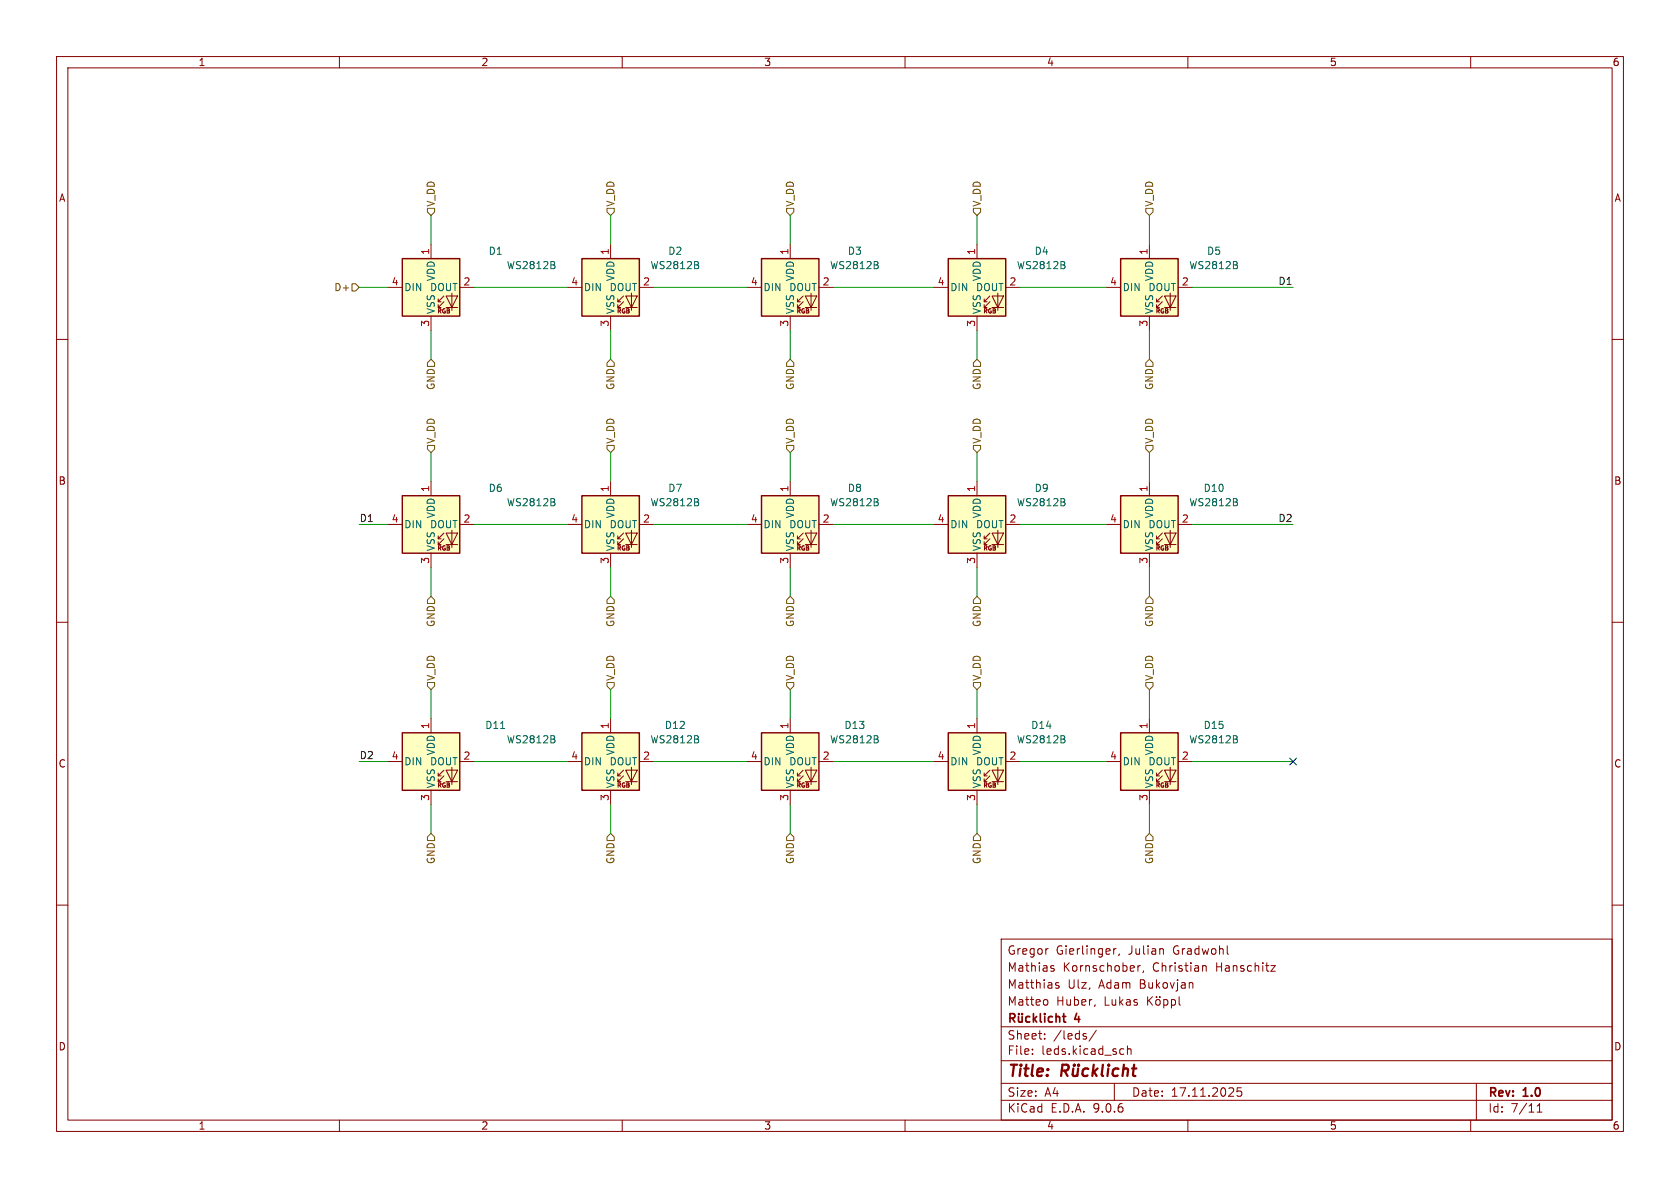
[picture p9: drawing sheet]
<svg xmlns="http://www.w3.org/2000/svg" width="297mm" height="210mm" viewBox="0 0 297 210" stroke-linecap="round" stroke-linejoin="round" font-family="sans-serif">
<g fill="none" stroke="#840000" stroke-width=".18">
<path d="M10 10h277v190h-277zM12 12h273v186h-273zM60 10v2M110 10v2M160 10v2M210 10v2M260 10v2M10 60h2M285 60h2M10 110h2M285 110h2M10 160h2"/>
<path d="M177 166h108v32h-108zM185 176.7l.2 .3v.4l-.2 .3M185.2 167.7h.1M186 171.2l.3 .1 .1 .2-.2 .2h-.3M186 170.7l.3 .1M187.2 173.8l-.4-.1-.2 .2 .1 .2 .5 .2v.3h-.6M193.6 177.6l-.1 .2M196.9 167.7v1M197.3 167.7l-.3 .1-.1 .2M197.9 168.6l-.2 .3M201.2 170.7v1M201.6 170.7l-.3 .1-.1 .2"/>
<path d="M202.2 171.6l-.2 .3M202.9 176.2v1.5M203.1 176.8l.6 .9M203.7 176.2l-.8 .9M204.4 176.8l.2-.1 .4 .1 .1 .6-.1 .2-.4 .1-.2-.1zM204.5 176.2v.1M205 176.2v.1M205.5 167.7l.2 .2v.8M205.7 176.8l.5-.1 .3 .3v.4l-.2 .2h-.6M205.7 176.7v1.5M207.1 176.8l.4-.1 .3 .3v.4l-.1 .2h-.6M207.1 176.7v1.5"/>
<path d="M208.5 176.2v1.3l.2 .2M210.7 173.7l.2 .2v.8M212.6 170.8l.2-.1 .4 .1v.9M217 168.6l.2 .1M224.7 170.7h.8l-.8 1h.8M285 160h2M60 198v2M110 198v2M160 198v2M177 194.5h108M177 191.5h108M177 187.5h108"/>
<path d="M177 181.5h108M182.5 186.3v.1M182.5 185.5v.1M184.7 183.6v.1M184.7 182.8v.1M191.9 183.2l.2 .2-.2 .3M191.9 182.7l.1 .1M193.8 182.1l-1.3 2M197 191.5v3M198.2 185.4l.5 .1M198.7 186.3l-.5 .1M199.3 185.5l.2-.1 .4 .1 .1 .9"/>
<path d="M199.3 184.9v1.5M210 198v2M219.5 192.3h-.8v.7l.2-.1h.5l.1 .3v.5l-.3 .1-.5-.1M260 198v2M261 191.5v6.5M271.7 196.6h.9M271.7 195.5l.5-.4v1.5"/>
</g>
<g fill="none" stroke="#840000" stroke-width=".4">
<path d="M187.7 189.3h.8a.55 .55 0 0 0 .4-.5 .55 .55 0 0 0-.3-.6h-.8l-.2 2M188.2 189.3l.5 .9M189.8 188.9l-.1 1.2a.57 .57 0 0 0 .8-.1M189.9 188.2l.1 .1-.1 .1M189.9 188.2l-.1 .1 .1 .1M189.9 188.2v.2M190.6 188.9l-.2 1.3M190.7 188.2v.2M190.7 188.2l.1 .1-.1 .1M190.7 188.2l-.1 .1 .1 .1M192.4 189a.66 .66 0 0 0-1 .3l-.1 .5 .2 .3 .2 .1 .6-.1M193.4 188.2l-.3 2"/>
<path d="M193.4 189.4l.5 .8M194 188.9l-.8 .7M195 188.2l-.2 1.7 .2 .3M195.9 188.9l-.1 1.3M196 188.2v.2M196 188.2l-.1 .1 .1 .1M196 188.2l.1 .1-.1 .1M197.7 189a.66 .66 0 0 0-.9 .3l-.1 .5 .1 .3 .2 .1 .6-.1M198.6 189.1a.49 .49 0 0 1 .8 .1l-.1 1M198.7 188.2l-.3 2M200.1 188.9h.8M200.5 188.2l-.2 1.7 .1 .2 .3 .1"/>
</g>
<g fill="none" stroke="#840000" stroke-width=".3">
<path d="M178.6 180l.7-.1 .1-.2-.1-.4-.2-.1h-.5v1.5M178.9 180l.5 .7M180.1 179.7v.9l.4 .1 .2-.2M180.1 179.2v.1M180.7 179.2v.1M180.7 179.7v1M182.1 179.8l-.5-.1-.3 .3v.4l.2 .2h.6M182.7 179.2v1.5M183.3 179.7l-.6 .6M183.9 179.2v1.3l.2 .2M184.7 179.2v.1M184.7 179.7v1"/>
<path d="M186.1 179.8l-.5-.1-.3 .3v.4l.2 .2h.6M186.7 179.8l.2-.1 .4 .1v.9M186.7 179.2v1.5M187.8 179.7h.6M188.1 179.2v1.3l.3 .2M182.8 180.1l.5 .6"/>
</g>
<path d="M198.1 87.6h10.2v10.2h-10.2z" fill="#ffffc2"/>
<path d="M195.6 92.7h2.5M203.2 85.1v2.5M203.2 97.8v2.5M204.5 95.3h.5M204.5 96.3h.5M205.5 94.2l-1 1.1v-.6M205.5 95.3l-1 1v-.5M205.9 94.2h2l-1 2.1zM205.9 96.3h2M206.9 93.7v3.1M208.3 92.7h2.5" fill="none" stroke="#840000" stroke-width=".18"/>
<path d="M198.1 87.6h10.2v10.2h-10.2z" fill="none" stroke="#840000" stroke-width=".25"/>
<path d="M218.7 88.8l.1 .2-.1 .3M218.7 88.3v.3" fill="none" stroke="#006464" stroke-width=".18"/>
<path d="M134.6 45.7h10.2v10.2h-10.2z" fill="#ffffc2"/>
<path d="M132.1 50.8h2.5M139.7 43.2v2.5M139.7 55.9v2.5M141 53.3h.5M141 54.4h.5M142 52.3l-1 1v-.5M142 53.3l-1 1.1v-.6M142.4 52.3h2l-1 2.1zM142.4 54.4h2M143.4 51.8v3.1M144.8 50.8h2.5" fill="none" stroke="#840000" stroke-width=".18"/>
<path d="M134.6 45.7h10.2v10.2h-10.2z" fill="none" stroke="#840000" stroke-width=".25"/>
<path d="M155.2 46.9l.1 .2-.1 .3M155.2 46.4v.3" fill="none" stroke="#006464" stroke-width=".18"/>
<path d="M71.1 45.7h10.2v10.2h-10.2z" fill="#ffffc2"/>
<path d="M68.6 50.8h2.5M76.2 43.2v2.5M76.2 55.9v2.5M77.5 53.3h.5M77.5 54.4h.5M78.5 52.3l-1 1v-.5M78.5 53.3l-1 1.1v-.6M78.9 52.3h2l-1 2.1zM78.9 54.4h2M79.9 51.8v3.1M81.3 50.8h2.5" fill="none" stroke="#840000" stroke-width=".18"/>
<path d="M71.1 45.7h10.2v10.2h-10.2z" fill="none" stroke="#840000" stroke-width=".25"/>
<path d="M98 46.9l.1 .2-.1 .3M98 46.4v.3" fill="none" stroke="#006464" stroke-width=".18"/>
<path d="M102.9 45.7h10.1v10.2h-10.1z" fill="#ffffc2"/>
<path d="M100.3 50.8h2.6M107.9 43.2v2.5M107.9 55.9v2.5M109.2 53.3h.5M109.2 54.4h.5M110.2 52.3l-1 1v-.5M110.2 53.3l-1 1.1v-.6M110.6 52.3h2l-1 2.1zM110.6 54.4h2M111.6 51.8v3.1M113 50.8h2.6" fill="none" stroke="#840000" stroke-width=".18"/>
<path d="M102.9 45.7h10.1v10.2h-10.1z" fill="none" stroke="#840000" stroke-width=".25"/>
<path d="M123.4 46.9l.1 .2-.1 .3M123.4 46.4v.3" fill="none" stroke="#006464" stroke-width=".18"/>
<path d="M167.6 45.7h10.2v10.2h-10.2z" fill="#ffffc2"/>
<path d="M165.1 50.8h2.5M172.7 43.2v2.5M172.7 55.9v2.5M174 53.3h.5M174 54.4h.5M175 52.3l-1 1v-.5M175 53.3l-1 1.1v-.6M175.4 52.3h2l-1 2.1zM175.4 54.4h2M176.4 51.8v3.1M177.8 50.8h2.5" fill="none" stroke="#840000" stroke-width=".18"/>
<path d="M167.6 45.7h10.2v10.2h-10.2z" fill="none" stroke="#840000" stroke-width=".25"/>
<path d="M188.2 46.9l.1 .2-.1 .3M188.2 46.4v.3" fill="none" stroke="#006464" stroke-width=".18"/>
<path d="M167.6 87.6h10.2v10.2h-10.2z" fill="#ffffc2"/>
<path d="M165.1 92.7h2.5M172.7 85.1v2.5M172.7 97.8v2.5M174 95.3h.5M174 96.3h.5M175 94.2l-1 1.1v-.6M175 95.3l-1 1v-.5M175.4 94.2h2l-1 2.1zM175.4 96.3h2M176.4 93.7v3.1M177.8 92.7h2.5" fill="none" stroke="#840000" stroke-width=".18"/>
<path d="M167.6 87.6h10.2v10.2h-10.2z" fill="none" stroke="#840000" stroke-width=".25"/>
<path d="M188.2 88.8l.1 .2-.1 .3M188.2 88.3v.3" fill="none" stroke="#006464" stroke-width=".18"/>
<path d="M198.1 45.7h10.2v10.2h-10.2z" fill="#ffffc2"/>
<path d="M195.6 50.8h2.5M203.2 43.2v2.5M203.2 55.9v2.5M204.5 53.3h.5M204.5 54.4h.5M205.5 52.3l-1 1v-.5M205.5 53.3l-1 1.1v-.6M205.9 52.3h2l-1 2.1zM205.9 54.4h2M206.9 51.8v3.1M208.3 50.8h2.5" fill="none" stroke="#840000" stroke-width=".18"/>
<path d="M198.1 45.7h10.2v10.2h-10.2z" fill="none" stroke="#840000" stroke-width=".25"/>
<path d="M218.7 46.9l.1 .2-.1 .3M218.7 46.4v.3" fill="none" stroke="#006464" stroke-width=".18"/>
<path d="M198.1 129.5h10.2v10.2h-10.2z" fill="#ffffc2"/>
<path d="M195.6 134.6h2.5M203.2 127v2.5M203.2 139.7v2.5M204.5 137.2h.5M204.5 138.2h.5M205.5 136.1l-1 1.1v-.5M205.5 137.2l-1 1v-.5M205.9 136.1h2l-1 2.1zM205.9 138.2h2M206.9 135.6v3.1M208.3 134.6h2.5" fill="none" stroke="#840000" stroke-width=".18"/>
<path d="M198.1 129.5h10.2v10.2h-10.2z" fill="none" stroke="#840000" stroke-width=".25"/>
<path d="M218.7 130.7l.1 .2-.1 .4M218.7 130.2v.3" fill="none" stroke="#006464" stroke-width=".18"/>
<path d="M167.6 129.5h10.2v10.2h-10.2z" fill="#ffffc2"/>
<path d="M165.1 134.6h2.5M172.7 127v2.5M172.7 139.7v2.5M174 137.2h.5M174 138.2h.5M175 136.1l-1 1.1v-.5M175 137.2l-1 1v-.5M175.4 136.1h2l-1 2.1zM175.4 138.2h2M176.4 135.6v3.1M177.8 134.6h2.5" fill="none" stroke="#840000" stroke-width=".18"/>
<path d="M167.6 129.5h10.2v10.2h-10.2z" fill="none" stroke="#840000" stroke-width=".25"/>
<path d="M188.2 130.7l.1 .2-.1 .4M188.2 130.2v.3" fill="none" stroke="#006464" stroke-width=".18"/>
<path d="M102.9 87.6h10.1v10.2h-10.1z" fill="#ffffc2"/>
<path d="M100.3 92.7h2.6M107.9 85.1v2.5M107.9 97.8v2.5M109.2 95.3h.5M109.2 96.3h.5M110.2 94.2l-1 1.1v-.6M110.2 95.3l-1 1v-.5M110.6 94.2h2l-1 2.1zM110.6 96.3h2M111.6 93.7v3.1M113 92.7h2.6" fill="none" stroke="#840000" stroke-width=".18"/>
<path d="M102.9 87.6h10.1v10.2h-10.1z" fill="none" stroke="#840000" stroke-width=".25"/>
<path d="M123.4 88.8l.1 .2-.1 .3M123.4 88.3v.3" fill="none" stroke="#006464" stroke-width=".18"/>
<path d="M71.1 87.6h10.2v10.2h-10.2z" fill="#ffffc2"/>
<path d="M68.6 92.7h2.5M76.2 85.1v2.5M76.2 97.8v2.5M77.5 95.3h.5M77.5 96.3h.5M78.5 94.2l-1 1.1v-.6M78.5 95.3l-1 1v-.5M78.9 94.2h2l-1 2.1zM78.9 96.3h2M79.9 93.7v3.1M81.3 92.7h2.5" fill="none" stroke="#840000" stroke-width=".18"/>
<path d="M71.1 87.6h10.2v10.2h-10.2z" fill="none" stroke="#840000" stroke-width=".25"/>
<path d="M98 88.8l.1 .2-.1 .3M98 88.3v.3" fill="none" stroke="#006464" stroke-width=".18"/>
<path d="M134.6 129.5h10.2v10.2h-10.2z" fill="#ffffc2"/>
<path d="M132.1 134.6h2.5M139.7 127v2.5M139.7 139.7v2.5M141 137.2h.5M141 138.2h.5M142 136.1l-1 1.1v-.5M142 137.2l-1 1v-.5M142.4 136.1h2l-1 2.1zM142.4 138.2h2M143.4 135.6v3.1M144.8 134.6h2.5" fill="none" stroke="#840000" stroke-width=".18"/>
<path d="M134.6 129.5h10.2v10.2h-10.2z" fill="none" stroke="#840000" stroke-width=".25"/>
<path d="M155.2 130.7l.1 .2-.1 .4M155.2 130.2v.3" fill="none" stroke="#006464" stroke-width=".18"/>
<path d="M134.6 87.6h10.2v10.2h-10.2z" fill="#ffffc2"/>
<path d="M132.1 92.7h2.5M139.7 85.1v2.5M139.7 97.8v2.5M141 95.3h.5M141 96.3h.5M142 94.2l-1 1.1v-.6M142 95.3l-1 1v-.5M142.4 94.2h2l-1 2.1zM142.4 96.3h2M143.4 93.7v3.1M144.8 92.7h2.5" fill="none" stroke="#840000" stroke-width=".18"/>
<path d="M134.6 87.6h10.2v10.2h-10.2z" fill="none" stroke="#840000" stroke-width=".25"/>
<path d="M155.2 88.8l.1 .2-.1 .3M155.2 88.3v.3" fill="none" stroke="#006464" stroke-width=".18"/>
<path d="M102.9 129.5h10.1v10.2h-10.1z" fill="#ffffc2"/>
<path d="M100.3 134.6h2.6M107.9 127v2.5M107.9 139.7v2.5M109.2 137.2h.5M109.2 138.2h.5M110.2 136.1l-1 1.1v-.5M110.2 137.2l-1 1v-.5M110.6 136.1h2l-1 2.1zM110.6 138.2h2M111.6 135.6v3.1M113 134.6h2.6" fill="none" stroke="#840000" stroke-width=".18"/>
<path d="M102.9 129.5h10.1v10.2h-10.1z" fill="none" stroke="#840000" stroke-width=".25"/>
<path d="M123.4 130.7l.1 .2-.1 .4M123.4 130.2v.3" fill="none" stroke="#006464" stroke-width=".18"/>
<path d="M71.1 129.5h10.2v10.2h-10.2z" fill="#ffffc2"/>
<path d="M68.6 134.6h2.5M76.2 127v2.5M76.2 139.7v2.5M77.5 137.2h.5M77.5 138.2h.5M78.5 136.1l-1 1.1v-.5M78.5 137.2l-1 1v-.5M78.9 136.1h2l-1 2.1zM78.9 138.2h2M79.9 135.6v3.1M81.3 134.6h2.5" fill="none" stroke="#840000" stroke-width=".18"/>
<path d="M71.1 129.5h10.2v10.2h-10.2z" fill="none" stroke="#840000" stroke-width=".25"/>
<path d="M88.5 128.8h.7M98 130.7l.1 .2-.1 .4M98 130.2v.3" fill="none" stroke="#006464" stroke-width=".18"/>
<g fill="none" stroke="#725600" stroke-width=".18">
<path d="M75.6 36.8h1.2v.7l-.6 .6-.6-.6zM107.3 36.8h1.3v.7l-.7 .6-.6-.6zM139.1 36.8h1.2v.7l-.6 .6-.6-.6zM172.1 36.8h1.3v.7l-.7 .6-.6-.6zM202.6 36.8h1.2v.7l-.6 .6-.6-.6zM62.2 50.2h.7l.6 .6-.6 .6h-.7zM75.6 78.7h1.2v.7l-.6 .6-.6-.6zM76.2 63.5l.6 .6v.7h-1.2v-.7zM107.3 78.7h1.3v.7l-.7 .6-.6-.6zM107.9 63.5l.7 .6v.7h-1.3v-.7zM139.1 78.7h1.2v.7l-.6 .6-.6-.6zM139.7 63.5l.6 .6v.7h-1.2v-.7z"/>
<path d="M172.1 78.7h1.3v.7l-.7 .6-.6-.6zM172.1 64.1l.6-.6 .7 .6v.7h-1.3zM202.6 78.7h1.2v.7l-.6 .6-.6-.6zM203.2 63.5l.6 .6v.7h-1.2v-.7zM76.2 105.4l.6 .6v.7h-1.2v-.7zM107.9 105.4l.7 .6v.7h-1.3v-.7zM139.7 105.4l.6 .6v.7h-1.2v-.7zM172.7 105.4l.7 .6v.7h-1.3v-.7zM203.2 105.4l.6 .6v.7h-1.2v-.7zM75.6 120.7h1.2v.6l-.6 .6-.6-.6zM107.3 120.7h1.3v.6l-.7 .6-.6-.6zM139.1 120.7h1.2v.6l-.6 .6-.6-.6z"/>
<path d="M172.1 120.7h1.3v.6l-.7 .6-.6-.6zM202.6 120.7h1.2v.6l-.6 .6-.6-.6zM76.2 147.3l.6 .7v.6h-1.2v-.6zM107.9 147.3l.7 .7v.6h-1.3v-.6zM139.7 147.3l.6 .7v.6h-1.2v-.6zM172.7 147.3l.7 .7v.6h-1.3v-.6zM203.2 147.3l.6 .7v.6h-1.2v-.6z"/>
</g>
<g fill="none" stroke="#009600" stroke-width=".18">
<path d="M76.2 38.1v5.1M107.9 38.1v5.1M139.7 38.1v5.1M172.7 38.1v5.1M203.2 38.1v5.1M63.5 50.8h5.1M76.2 58.4v5.1M83.8 50.8h16.5M107.9 58.4v5.1M115.6 50.8h16.5M139.7 58.4v5.1M147.3 50.8h17.8"/>
<path d="M172.7 58.4v5.1M180.3 50.8h15.3M203.2 58.4v5.1M210.8 50.8h17.8M63.5 92.7h5.1M76.2 80v5.1M83.8 92.7h16.5M107.9 80v5.1M115.6 92.7h16.5M139.7 80v5.1M147.3 92.7h17.8M172.7 80v5.1"/>
<path d="M180.3 92.7h15.3M203.2 80v5.1M210.8 92.7h17.8M76.2 100.3v5.1M107.9 100.3v5.1M139.7 100.3v5.1M172.7 100.3v5.1M203.2 100.3v5.1M63.5 134.6h5.1M76.2 121.9v5.1M83.8 134.6h16.5M107.9 121.9v5.1"/>
<path d="M115.6 134.6h16.5M139.7 121.9v5.1M147.3 134.6h17.8M172.7 121.9v5.1M180.3 134.6h15.3M203.2 121.9v5.1M210.8 134.6h17.8M76.2 142.2v5.1M107.9 142.2v5.1M139.7 142.2v5.1M172.7 142.2v5.1M203.2 142.2v5.1"/>
</g>
<path d="M228 134l1.2 1.2M229.2 134l-1.2 1.2" fill="none" stroke="#000084" stroke-width=".18"/>
<text font-size="2.8" fill="#840000" x="178" y="190.9">Title:</text>
<g font-size="2.1" fill="#840000">
<text x="178" y="172">Mathias</text>
<text x="178" y="169">Gregor</text>
<text x="186.7" y="169">Gierlinger,</text>
<text x="187.9" y="172">Kornschober,</text>
<text x="199.5" y="169">Julian</text>
<text x="203.8" y="172">Christian</text>
<text x="207.5" y="169">Gradwohl</text>
<text x="215.1" y="172">Hanschitz</text>
<text x="178" y="178">Matteo</text>
<text x="178" y="175">Matthias</text>
<text x="186.7" y="178">Huber,</text>
<text x="188.7" y="175">Ulz,</text>
<text x="194.3" y="175">Adam</text>
<text x="195.2" y="178">Lukas</text>
<text x="201.6" y="175">Bukovjan</text>
<text x="178" y="184">Sheet:</text>
<text x="186.2" y="184">/leds/</text>
<text x="190.1" y="181.2">4</text>
<text x="178" y="186.7">File:</text>
<text x="184.1" y="186.7">leds.kicad_sch</text>
<text x="178" y="196.9">KiCad</text>
<text x="178" y="194.1">Size:</text>
<text x="184.7" y="194.1">A4</text>
<text x="185.7" y="196.9">E.D.A.</text>
<text x="193.3" y="196.9">9.0.6</text>
<text x="200" y="194.1">Date:</text>
<text x="207" y="194.1">17.11.2025</text>
<text x="263" y="194.3">Rev:</text>
<text x="263" y="196.9">Id:</text>
<text x="267.1" y="196.9">7/11</text>
<text x="269.4" y="194.3">1.0</text>
</g>
<g font-size="1.8" fill="#840000">
<text x="35" y="11.9">1</text>
<text x="85" y="11.9">2</text>
<text x="135" y="11.9">3</text>
<text x="185" y="11.9">4</text>
<text x="235" y="11.9">5</text>
<text x="285" y="11.9">6</text>
<text x="10.3" y="35.9">A</text>
<text x="285.3" y="35.9">A</text>
<text x="10.3" y="85.9">B</text>
<text x="285.3" y="85.9">B</text>
<text x="10.3" y="135.9">C</text>
<text x="285.3" y="135.9">C</text>
<text x="10.3" y="185.9">D</text>
<text x="285.3" y="185.9">D</text>
<text x="35" y="199.9">1</text>
<text x="85" y="199.9">2</text>
<text x="135" y="199.9">3</text>
<text x="185" y="199.9">4</text>
<text x="235" y="199.9">5</text>
<text x="285" y="199.9">6</text>
</g>
<g font-size="1.8" fill="#725600">
<text x="77.1" y="36.6" transform="rotate(-90 77.1 36.6)">V_DD</text>
<text x="108.8" y="36.6" transform="rotate(-90 108.8 36.6)">V_DD</text>
<text x="140.6" y="36.6" transform="rotate(-90 140.6 36.6)">V_DD</text>
<text x="173.6" y="36.6" transform="rotate(-90 173.6 36.6)">V_DD</text>
<text x="204.1" y="36.6" transform="rotate(-90 204.1 36.6)">V_DD</text>
<text x="59" y="51.7">D+</text>
<text x="77.1" y="69" transform="rotate(-90 77.1 69)">GND</text>
<text x="108.8" y="69" transform="rotate(-90 108.8 69)">GND</text>
<text x="140.6" y="69" transform="rotate(-90 140.6 69)">GND</text>
<text x="173.6" y="69" transform="rotate(-90 173.6 69)">GND</text>
<text x="204.1" y="69" transform="rotate(-90 204.1 69)">GND</text>
<text x="77.1" y="78.5" transform="rotate(-90 77.1 78.5)">V_DD</text>
<text x="108.8" y="78.5" transform="rotate(-90 108.8 78.5)">V_DD</text>
<text x="140.6" y="78.5" transform="rotate(-90 140.6 78.5)">V_DD</text>
<text x="173.6" y="78.5" transform="rotate(-90 173.6 78.5)">V_DD</text>
<text x="204.1" y="78.5" transform="rotate(-90 204.1 78.5)">V_DD</text>
<text x="77.1" y="110.9" transform="rotate(-90 77.1 110.9)">GND</text>
<text x="108.8" y="110.9" transform="rotate(-90 108.8 110.9)">GND</text>
<text x="140.6" y="110.9" transform="rotate(-90 140.6 110.9)">GND</text>
<text x="173.6" y="110.9" transform="rotate(-90 173.6 110.9)">GND</text>
<text x="204.1" y="110.9" transform="rotate(-90 204.1 110.9)">GND</text>
<text x="77.1" y="120.5" transform="rotate(-90 77.1 120.5)">V_DD</text>
<text x="108.8" y="120.5" transform="rotate(-90 108.8 120.5)">V_DD</text>
<text x="140.6" y="120.5" transform="rotate(-90 140.6 120.5)">V_DD</text>
<text x="173.6" y="120.5" transform="rotate(-90 173.6 120.5)">V_DD</text>
<text x="204.1" y="120.5" transform="rotate(-90 204.1 120.5)">V_DD</text>
<text x="77.1" y="152.9" transform="rotate(-90 77.1 152.9)">GND</text>
<text x="108.8" y="152.9" transform="rotate(-90 108.8 152.9)">GND</text>
<text x="140.6" y="152.9" transform="rotate(-90 140.6 152.9)">GND</text>
<text x="173.6" y="152.9" transform="rotate(-90 173.6 152.9)">GND</text>
<text x="204.1" y="152.9" transform="rotate(-90 204.1 152.9)">GND</text>
</g>
<g font-size="1.8" fill="#a90000">
<text x="75.9" y="45.2" transform="rotate(-90 75.9 45.2)">1</text>
<text x="107.7" y="45.2" transform="rotate(-90 107.7 45.2)">1</text>
<text x="139.4" y="45.2" transform="rotate(-90 139.4 45.2)">1</text>
<text x="172.5" y="45.2" transform="rotate(-90 172.5 45.2)">1</text>
<text x="202.9" y="45.2" transform="rotate(-90 202.9 45.2)">1</text>
<text x="69.1" y="50.5">4</text>
<text x="81.8" y="50.5">2</text>
<text x="100.9" y="50.5">4</text>
<text x="113.6" y="50.5">2</text>
<text x="132.6" y="50.5">4</text>
<text x="145.3" y="50.5">2</text>
<text x="165.7" y="50.5">4</text>
<text x="178.4" y="50.5">2</text>
<text x="196.1" y="50.5">4</text>
<text x="208.8" y="50.5">2</text>
<text x="75.9" y="57.9" transform="rotate(-90 75.9 57.9)">3</text>
<text x="107.7" y="57.9" transform="rotate(-90 107.7 57.9)">3</text>
<text x="139.4" y="57.9" transform="rotate(-90 139.4 57.9)">3</text>
<text x="172.5" y="57.9" transform="rotate(-90 172.5 57.9)">3</text>
<text x="202.9" y="57.9" transform="rotate(-90 202.9 57.9)">3</text>
<text x="75.9" y="87.1" transform="rotate(-90 75.9 87.1)">1</text>
<text x="107.7" y="87.1" transform="rotate(-90 107.7 87.1)">1</text>
<text x="139.4" y="87.1" transform="rotate(-90 139.4 87.1)">1</text>
<text x="172.5" y="87.1" transform="rotate(-90 172.5 87.1)">1</text>
<text x="202.9" y="87.1" transform="rotate(-90 202.9 87.1)">1</text>
<text x="69.1" y="92.5">4</text>
<text x="81.8" y="92.5">2</text>
<text x="100.9" y="92.5">4</text>
<text x="113.6" y="92.5">2</text>
<text x="132.6" y="92.5">4</text>
<text x="145.3" y="92.5">2</text>
<text x="165.7" y="92.5">4</text>
<text x="178.4" y="92.5">2</text>
<text x="196.1" y="92.5">4</text>
<text x="208.8" y="92.5">2</text>
<text x="75.9" y="99.8" transform="rotate(-90 75.9 99.8)">3</text>
<text x="107.7" y="99.8" transform="rotate(-90 107.7 99.8)">3</text>
<text x="139.4" y="99.8" transform="rotate(-90 139.4 99.8)">3</text>
<text x="172.5" y="99.8" transform="rotate(-90 172.5 99.8)">3</text>
<text x="202.9" y="99.8" transform="rotate(-90 202.9 99.8)">3</text>
<text x="75.9" y="129" transform="rotate(-90 75.9 129)">1</text>
<text x="107.7" y="129" transform="rotate(-90 107.7 129)">1</text>
<text x="139.4" y="129" transform="rotate(-90 139.4 129)">1</text>
<text x="172.5" y="129" transform="rotate(-90 172.5 129)">1</text>
<text x="202.9" y="129" transform="rotate(-90 202.9 129)">1</text>
<text x="69.1" y="134.4">4</text>
<text x="81.8" y="134.4">2</text>
<text x="100.9" y="134.4">4</text>
<text x="113.6" y="134.4">2</text>
<text x="132.6" y="134.4">4</text>
<text x="145.3" y="134.4">2</text>
<text x="165.7" y="134.4">4</text>
<text x="178.4" y="134.4">2</text>
<text x="196.1" y="134.4">4</text>
<text x="208.8" y="134.4">2</text>
<text x="75.9" y="141.7" transform="rotate(-90 75.9 141.7)">3</text>
<text x="107.7" y="141.7" transform="rotate(-90 107.7 141.7)">3</text>
<text x="139.4" y="141.7" transform="rotate(-90 139.4 141.7)">3</text>
<text x="172.5" y="141.7" transform="rotate(-90 172.5 141.7)">3</text>
<text x="202.9" y="141.7" transform="rotate(-90 202.9 141.7)">3</text>
</g>
<g font-size="1.8" fill="#006464">
<text x="86.3" y="45.2">D1</text>
<text x="89.5" y="47.8">WS2812B</text>
<text x="114.9" y="47.8">WS2812B</text>
<text x="118" y="45.2">D2</text>
<text x="146.6" y="47.8">WS2812B</text>
<text x="149.8" y="45.2">D3</text>
<text x="179.7" y="47.8">WS2812B</text>
<text x="182.8" y="45.2">D4</text>
<text x="210.1" y="47.8">WS2812B</text>
<text x="213.3" y="45.2">D5</text>
<text x="71.4" y="51.7">DIN</text>
<text x="75.9" y="51.7">DOUT</text>
<text x="77.1" y="49.8" transform="rotate(-90 77.1 49.8)">VDD</text>
<text x="103.1" y="51.7">DIN</text>
<text x="107.7" y="51.7">DOUT</text>
<text x="108.8" y="49.8" transform="rotate(-90 108.8 49.8)">VDD</text>
<text x="134.9" y="51.7">DIN</text>
<text x="139.4" y="51.7">DOUT</text>
<text x="140.6" y="49.8" transform="rotate(-90 140.6 49.8)">VDD</text>
<text x="167.9" y="51.7">DIN</text>
<text x="172.4" y="51.7">DOUT</text>
<text x="173.6" y="49.8" transform="rotate(-90 173.6 49.8)">VDD</text>
<text x="198.4" y="51.7">DIN</text>
<text x="202.9" y="51.7">DOUT</text>
<text x="204.1" y="49.8" transform="rotate(-90 204.1 49.8)">VDD</text>
<text x="77.1" y="55.6" transform="rotate(-90 77.1 55.6)">VSS</text>
<text x="108.8" y="55.6" transform="rotate(-90 108.8 55.6)">VSS</text>
<text x="140.6" y="55.6" transform="rotate(-90 140.6 55.6)">VSS</text>
<text x="173.6" y="55.6" transform="rotate(-90 173.6 55.6)">VSS</text>
<text x="204.1" y="55.6" transform="rotate(-90 204.1 55.6)">VSS</text>
<text x="86.3" y="87.2">D6</text>
<text x="89.5" y="89.7">WS2812B</text>
<text x="114.9" y="89.7">WS2812B</text>
<text x="118" y="87.2">D7</text>
<text x="146.6" y="89.7">WS2812B</text>
<text x="149.8" y="87.2">D8</text>
<text x="179.7" y="89.7">WS2812B</text>
<text x="182.8" y="87.2">D9</text>
<text x="210.1" y="89.7">WS2812B</text>
<text x="212.7" y="87.2">D10</text>
<text x="71.4" y="93.6">DIN</text>
<text x="75.9" y="93.6">DOUT</text>
<text x="77.1" y="91.7" transform="rotate(-90 77.1 91.7)">VDD</text>
<text x="103.1" y="93.6">DIN</text>
<text x="107.7" y="93.6">DOUT</text>
<text x="108.8" y="91.7" transform="rotate(-90 108.8 91.7)">VDD</text>
<text x="134.9" y="93.6">DIN</text>
<text x="139.4" y="93.6">DOUT</text>
<text x="140.6" y="91.7" transform="rotate(-90 140.6 91.7)">VDD</text>
<text x="167.9" y="93.6">DIN</text>
<text x="172.4" y="93.6">DOUT</text>
<text x="173.6" y="91.7" transform="rotate(-90 173.6 91.7)">VDD</text>
<text x="198.4" y="93.6">DIN</text>
<text x="202.9" y="93.6">DOUT</text>
<text x="204.1" y="91.7" transform="rotate(-90 204.1 91.7)">VDD</text>
<text x="77.1" y="97.5" transform="rotate(-90 77.1 97.5)">VSS</text>
<text x="108.8" y="97.5" transform="rotate(-90 108.8 97.5)">VSS</text>
<text x="140.6" y="97.5" transform="rotate(-90 140.6 97.5)">VSS</text>
<text x="173.6" y="97.5" transform="rotate(-90 173.6 97.5)">VSS</text>
<text x="204.1" y="97.5" transform="rotate(-90 204.1 97.5)">VSS</text>
<text x="85.7" y="129.1">D11</text>
<text x="89.5" y="131.6">WS2812B</text>
<text x="114.9" y="131.6">WS2812B</text>
<text x="117.4" y="129.1">D12</text>
<text x="146.6" y="131.6">WS2812B</text>
<text x="149.2" y="129.1">D13</text>
<text x="179.7" y="131.6">WS2812B</text>
<text x="182.2" y="129.1">D14</text>
<text x="210.1" y="131.6">WS2812B</text>
<text x="212.7" y="129.1">D15</text>
<text x="71.4" y="135.5">DIN</text>
<text x="75.9" y="135.5">DOUT</text>
<text x="77.1" y="133.6" transform="rotate(-90 77.1 133.6)">VDD</text>
<text x="103.1" y="135.5">DIN</text>
<text x="107.7" y="135.5">DOUT</text>
<text x="108.8" y="133.6" transform="rotate(-90 108.8 133.6)">VDD</text>
<text x="134.9" y="135.5">DIN</text>
<text x="139.4" y="135.5">DOUT</text>
<text x="140.6" y="133.6" transform="rotate(-90 140.6 133.6)">VDD</text>
<text x="167.9" y="135.5">DIN</text>
<text x="172.4" y="135.5">DOUT</text>
<text x="173.6" y="133.6" transform="rotate(-90 173.6 133.6)">VDD</text>
<text x="198.4" y="135.5">DIN</text>
<text x="202.9" y="135.5">DOUT</text>
<text x="204.1" y="133.6" transform="rotate(-90 204.1 133.6)">VDD</text>
<text x="77.1" y="139.4" transform="rotate(-90 77.1 139.4)">VSS</text>
<text x="108.8" y="139.4" transform="rotate(-90 108.8 139.4)">VSS</text>
<text x="140.6" y="139.4" transform="rotate(-90 140.6 139.4)">VSS</text>
<text x="173.6" y="139.4" transform="rotate(-90 173.6 139.4)">VSS</text>
<text x="204.1" y="139.4" transform="rotate(-90 204.1 139.4)">VSS</text>
</g>
<g font-size="1.8" fill="#0f0f0f">
<text x="225.9" y="50.5">D1</text>
<text x="63.5" y="92.4">D1</text>
<text x="225.9" y="92.4">D2</text>
<text x="63.5" y="134.3">D2</text>
</g>
<g font-size="1.1" fill="#840000">
<text x="77.2" y="55.6">RGB</text>
<text x="108.9" y="55.6">RGB</text>
<text x="140.7" y="55.6">RGB</text>
<text x="173.7" y="55.6">RGB</text>
<text x="204.2" y="55.6">RGB</text>
<text x="77.2" y="97.5">RGB</text>
<text x="108.9" y="97.5">RGB</text>
<text x="140.7" y="97.5">RGB</text>
<text x="173.7" y="97.5">RGB</text>
<text x="204.2" y="97.5">RGB</text>
<text x="77.2" y="139.4">RGB</text>
<text x="108.9" y="139.4">RGB</text>
<text x="140.7" y="139.4">RGB</text>
<text x="173.7" y="139.4">RGB</text>
<text x="204.2" y="139.4">RGB</text>
</g>
</svg>
